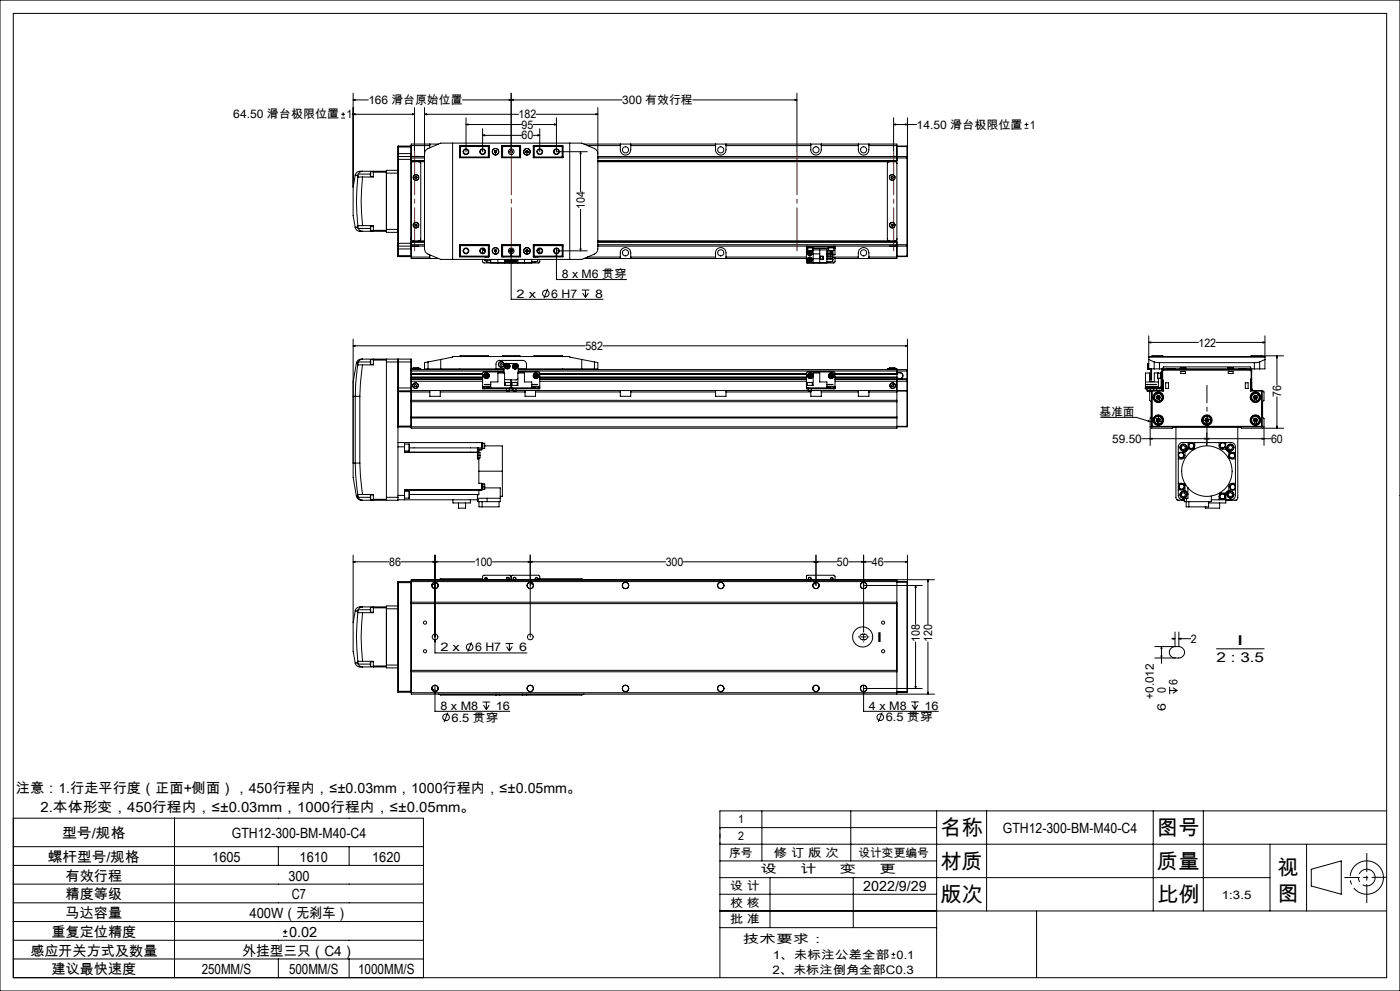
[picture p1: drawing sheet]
<svg xmlns="http://www.w3.org/2000/svg" width="420mm" height="297mm" viewBox="0 0 420 297" stroke-linecap="round" stroke-linejoin="round" font-family="sans-serif">
<g fill="none" stroke="#000" stroke-width=".3">
<path d="M0 0h420v297h-420zM4 4h412v289h-412zM102.4 35.4h1.1M102.4 34.3h1.1M102.9 33.7v1.1M105.7 34.3h18.7M105.9 29.9l.6-.1v.3zM105.9 34.3l.6-.2v.3zM105.9 29.9h4.6M105.9 27.9v28.2M123.8 34.1l.6 .2-.6 .1zM124.4 32.2v13.3"/>
<path d="M127.4 34.3l.6-.2v.3zM127.4 32.2v42.4l.2 .9 .5 .5 4.1 1.7h42.3l4.4-1.9 .5-1.2v-42.4M127.4 34.3h28.2M139.8 37.3l.6-.2v.4zM139.8 37.3h16.7M139.8 35.3v10.2M144.8 38.6v6.9M152.8 29.8l.6 .1-.6 .2zM153.4 29.9l.6-.1v.3zM153.4 27.9v17.6M160 37.3h6.9M160.9 34.3h18.5"/>
<path d="M161.9 38.6v6.9M166.3 37.1l.6 .2-.6 .2zM166.9 35.3v10.2h9.3M178.8 34.1l.6 .2-.6 .1zM186.6 29.9h-47.9M207.8 29.9h31.3M238.5 29.8l.6 .1-.6 .2zM239.1 27.9v17.6M268.1 37.3l.6-.2v.4zM268.1 37.3h6.9M268.1 35.3v10.2M271.6 37.1l.6 .2-.6 .2z"/>
<path d="M272.2 35.3v11.8M307.4 38.4h1.1M307.4 37.3h1.1M307.9 36.8v1.1M105.9 56.1v8.5l.7 3.6M106.6 52.5h.1M106.6 52.5l.8 .1M106.6 52.5l-.7 3.6M107.4 52.9a64.4 64.4 0 0 0 0 14.8M107.4 52.9l1.4 .2M107.4 52.6v.3M107.5 52.2l-.1 .4"/>
<path d="M107.5 52.2h3.6M108.8 51.3a1.69 1.69 0 0 0-2.2 1.2M108.8 53.1a62.9 62.9 0 0 0 0 14.5M108.8 51.3a1.37 1.37 0 0 0-1.3 .9M108.8 51.3h7.1M111.1 52.2l.1 .7M111.2 51.5l-.1 .7M111.2 51.5v1.4M111.2 51.5h.8M111.2 52.9h.8M112 51.3v.3M112 51.6v1.5h-3.2"/>
<path d="M112 51.6h3.9M115.9 51.3v.3M115.9 51.6v17.4M115.9 51.9h3.5M119.4 47.8v4.1M119.4 51h-3.5v.3M119.4 47v.8M119.4 46v1M119.4 51.9v16.9M119.4 47.8h4M119.4 46h4M119.4 44.1h4"/>
<path d="M119.5 46.9v26.9M119.5 43.8v3.1M119.5 43.8l-.1 2.2M119.5 46.9h7.9M119.5 46.9l-.1 .1M119.5 43.8h3.8M123.3 46.9v26.9M123.3 43.8v3.1M123.3 46.9l.1 .1M123.3 43.8h.1M123.4 46.9h.1M123.4 47v.8"/>
<path d="M123.4 47.8v25.1M123.4 48.1h4M123.4 43.6h5.5M123.4 47.3h4M123.8 46.9h1.7M124.6 52.9h.4l.1 .3-.1 .3h-.4l-.1-.3zM125.7 48.5l.5 .4v22.8l-.5 .5M127.4 48.5h-3.5l-.5 .5M127.4 46.1l.2-.9 .5-.5 4.1-1.8h42.3l4.1 1.8 .6 .7 .2 .7M128.9 43.2v1.1M131.6 43.2h-8.2v3.7M135.8 42.9v34.8"/>
<path d="M137.9 46.9h.1M137.9 43.7h8.8v3.6h-8.8zM137.9 43.8v3.5M137.9 43.8h8.8M137.9 43.8l.2 .1M138.1 43.9h8.4M138.1 43.9v3.2M138.1 47.1l-.2 .1h8.8M138.1 47.1h8.4M144.8 40.6l.6-.2v.3zM144.8 40.6h11.7M146.5 43.9l.1-.1v3.4l-.1-.1"/>
<path d="M146.5 43.9v3.2M148.4 45.6l.3 .2M148.4 45.3v.3M148.7 45.2l.2 .1M148.7 45.2l-.3 .1M148.9 45.3v.3M148.9 45.6l-.2 .2M150.6 43.7v.1M150.6 43.7h5.6v3.6h-5.6zM150.6 43.8h5.6M150.6 43.8l.2 .1M150.8 43.9h5.1"/>
<path d="M150.8 43.9v3.2M150.8 47.1l-.2 .1h5.6M150.8 47.1h5.1M155.9 43.9l.2-.1v3.4l-.2-.1M155.9 43.9v3.2M157.8 45.6l.3 .2M157.8 45.3v.3M158.1 45.2l.3 .1M158.1 45.2l-.3 .1M158.4 45.3v.3M158.4 45.6l-.3 .2M160 40.6h1.9"/>
<path d="M160 43.7h8.9v3.6h-8.9zM160 43.8h8.8M160.2 43.9l-.1-.1v3.4l.1-.1M160.2 43.9h8.5M160.2 43.9v3.2M160.2 47.1h8.5M160.7 43.7v.1M161.3 40.4l.6 .2-.6 .1zM168.7 43.9v3.2M168.7 47.1l.1 .1h-8.8M168.8 43.8v3.5M168.8 46.9h.1"/>
<path d="M168.8 43.8l-.1 .1M170.9 42.9v34.8M174.2 45.5l.1 .6h-.3zM174.2 45.5v11.9M175.2 43.2h93.9v34.3h-18.6M176.2 43.6h9.9M179.4 48.5h89.1l.5 .2 .1 .3M179.4 46.9h92.7M179.4 48.1h89.7M179.4 47.3h92.7M186.1 43.2v1.7a1.57 1.57 0 0 0 1.6 1.6 1.57 1.57 0 0 0 1.5-1.6v-1.7M189.2 43.6h25.5"/>
<path d="M214.7 43.2v1.7a1.57 1.57 0 0 0 1.5 1.6 1.57 1.57 0 0 0 1.6-1.6v-1.7M217.8 43.6h25.4M243.2 43.2v1.7a1.57 1.57 0 0 0 1.6 1.6 1.57 1.57 0 0 0 1.6-1.6v-1.7M246.4 43.6h11.1M257.5 43.2v1.7a1.59 1.59 0 0 0 1.6 1.6 1.59 1.59 0 0 0 1.6-1.6v-1.7M260.7 43.6h8.4M266.8 48.5l-.4 .1-.2 .4v22.6l.2 .4 .4 .2M266.9 46.9h1.7M267.5 52.9h.4l.1 .4-.2 .2-.4-.1-.1-.3zM269.1 43.8h3M269.1 43.9h3M272.1 47.3h.1"/>
<path d="M272.1 46.9v.4M272.1 46.9l.1 .2M272.1 43.8v.1M272.1 43.9v3M272.1 47.3v26M272.2 47.1v.2M272.2 47.3v26M106.6 68.2a1.68 1.68 0 0 0 2.2 1.1M106.6 68.2h.1M107.4 67.7v.3M107.4 68l.1 .5M107.4 68l-.8 .2"/>
<path d="M107.5 68.5l.6 .7 .7 .1M107.5 68.5h3.6M108.8 67.6l-1.4 .1M108.8 67.6h3.2v1.4M108.8 69.3h7.1M111.1 68.5l.1 .7M111.2 67.8l-.1 .7M111.2 67.8v1.4M111.2 67.8h.8M111.2 69.2h.8M112 69v.3M112 69h3.9"/>
<path d="M115.9 69.3v.3h3.5M115.9 69v.3M115.9 68.8h3.5M119.4 68.8v4.1M119.4 72.9v.8M119.4 73.7v.9M119.4 74.6l.1 2.3M119.4 76.6h4M119.4 72.9h4M119.4 73.7l.1 .1M119.4 74.6h4M119.5 73.8v3.1"/>
<path d="M119.5 73.8h7.9M119.5 76.9h3.8M123.3 73.8v3.1M123.4 71.6l.4 .6h3.6M123.4 73.7h.1M123.4 72.9v.8M123.4 73.8v3.7h8.2M123.4 72.5h4M123.4 77h5.5M123.4 73.3h4M123.4 73.7l-.1 .1M123.4 76.8l-.1 .1"/>
<path d="M123.8 73.8h1.7M124.5 67.4l.2-.2 .4 .1v.3l-.3 .2-.3-.1zM128.9 76.4v1.1M137.9 73.8h.1M137.9 73.4h8.8v3.6h-8.8zM137.9 73.4v3.5M137.9 76.9h8.8M138.1 73.6v3.2M138.1 76.8h8.4M138.1 73.6h8.4M138.1 76.8l-.2 .1M144.8 77.7v.9l.3 .2h8"/>
<path d="M144.8 74.5v1.4M145.2 75.1h.3M145.2 74.6v.5M145.5 77h.1M145.5 77.7v.4h1.7M145.5 75.2v.3M145.6 78.1h.4M146.1 76.9v.1M146.1 78.1v.6h1.1M146.5 73.6l.1-.1v3.4l-.1-.1M146.5 73.6v3.2M146.7 73.5h-8.8l.2 .1"/>
<path d="M147.2 77.7v1.1h12.3v-1.1M148.4 75.3l.3 .2M148.4 75v.3M148.7 74.9l.2 .1M148.7 74.9l-.3 .1M148.9 75v.3M148.9 75.3l-.2 .2M149.4 77.7v1.1M150.6 73.4h5.6v3.6h-5.6zM150.6 76.9h5.6M150.6 76.9v.1M150.8 73.6v3.2"/>
<path d="M150.8 76.8h5.1M150.8 73.6h5.1M150.8 76.8l-.2 .1M151.1 76.9v.1M151.2 76.9v.1M151.4 77.7v1.1M151.4 78h1.6M151.4 77.7v.3M151.8 76.9v.1M152.1 78l.1 .2M152.3 78l-.1 .2M152.6 78v.1"/>
<path d="M152.6 78.1l-.4 .1M152.7 78l-.1 .1M152.9 75.1h.1M153 78h.1M153 75.3l.1 .2M153 75.1h-.1M153 75v.1M153 77.7v.3M153.1 74.9h.6M153.1 77.7a.76 .76 0 0 1-.6 .8 .76 .76 0 0 1-.9-.5 .77 .77 0 0 0 .9 .6 .77 .77 0 0 0 .6-.9M153.4 76.1l.1 .6h-.3zM153.4 74.3v15.4h27.5"/>
<path d="M153.6 77.7a.78 .78 0 0 0 .6 .9 .78 .78 0 0 0 .9-.6M153.7 75.1h.1M153.7 78h.1M153.7 78h1.6M153.7 75v.1M153.7 77.7v.3M153.8 78h1.5M153.8 75.1h.1M153.8 75.3l-.1 .2M154 78l.4 .2M154.4 78v.2M154.7 78l-.3 .2"/>
<path d="M155 76.9v.1M155.3 77.7v.3M155.4 77.7v1.1M155.5 76.9v.1M155.9 73.6l.2-.1v3.4l-.2-.1M155.9 73.6v3.2M156.2 73.5h-5.6l.2 .1M157.3 77.7v1.1M157.8 75.3l.3 .2M157.8 75v.3M158.1 74.9l.3 .1M158.1 74.9l-.3 .1"/>
<path d="M158.4 75v.3M158.4 75.3l-.3 .2M160 73.4h8.9v3.6h-8.9zM160 76.9h8.8M160 73.5h8.8l-.1 .1M160.2 73.6l-.1-.1v3.4l.1-.1M160.2 73.6v3.2M160.2 76.8h8.5M160.2 73.6h8.5M160.6 76.9v.1M160.6 78.4v.3h-1.1M160.7 76.9v.1"/>
<path d="M161.2 75.1h.4M161.3 77h.1M161.3 77.9v-.2v.7h-1.8M161.6 75.1h-.4M161.6 74.6v.5M161.9 77.7v.8l-.3 .3h-8M161.9 74.5v1.4M166.9 76.1l.2 .6h-.3zM166.9 74.3v9.5h21.1M166.9 75.2h9.3M168.7 73.6v3.2M168.7 76.8l.1 .1"/>
<path d="M168.8 73.4v3.5M168.8 73.8h.1M174 74.6h.3l-.1 .6zM174.2 62.8v12.4M175.2 77.5h66.7M176.2 77h9.9M179.4 73.8h92.7M179.4 72.5h89.7M179.4 73.3h92.7M186.1 77.5v-1.7a1.57 1.57 0 0 1 1.6-1.6 1.57 1.57 0 0 1 1.5 1.6v1.7M189.2 77h25.5M214.7 77.5v-1.7a1.57 1.57 0 0 1 1.5-1.6 1.57 1.57 0 0 1 1.6 1.6v1.7"/>
<path d="M217.8 77h24.1M241.9 74h.5M241.9 74v.5M241.9 74.5v4.3h6.2v-3.9M241.9 73.8v.2M241.9 74.9h.4M241.9 74.5h.4M242.2 74v.3h1.7v-.3M242.3 75.1h.9M242.3 75.1h1.5M242.3 74.3v.8M242.4 73.8v.2"/>
<path d="M242.4 74h7.7M242.5 77.7l.1 .4M242.5 77.7l.4 .1M242.5 76l.4 .2M242.6 75.1a.78 .78 0 0 0-.3 1.2 .78 .78 0 0 0 1.2 0 .78 .78 0 0 0-.2-1.2M242.6 78.1l.4 .1M242.6 75.6l-.1 .4M242.6 75.6l.3 .2M242.6 75.1a.75 .75 0 0 0-.3 1.2 .75 .75 0 0 0 1.2 0 .75 .75 0 0 0-.3-1.2M242.9 77.4l.4 .1M242.9 77.4l-.4 .3M242.9 77.4v.4"/>
<path d="M242.9 77.8l.4 .2M242.9 77.8l.1 .4M242.9 77.8l-.3 .3M242.9 75.8l.4 .3M242.9 75.8v.4M242.9 75.8l-.4 .2M243 75.4l.3 .2M243 75.4l-.4 .2M243 75.4l-.1 .4M243.3 77.5v.5M243.3 77.5l-.4 .3M243.3 76.1l-.4 .1"/>
<path d="M243.3 78l-.3 .2M243.3 75.6v.5M243.3 75.6l-.4 .2M243.8 75.1h-.6M243.8 74.3v.8M243.8 74.9l4.8 .1M243.8 74.5h4.8M243.9 74.9v3.9M243.9 76.1h2M243.9 77.5h2M245.9 74.9v3.9M246 76.8h.9v.9h-.9z"/>
<path d="M248.1 75.5h1.7v.4M248.1 76.2h1.7v.5h-1.7M248.1 77h1.7v.4h-1.7M248.1 77.7h1.7M248.1 75.9h1.7M248.5 74v.3h1.7M248.6 75.1h1.6M248.6 74.3v.8M249.2 77.4v.3l.3-.2 .3 .2M249.2 75.1v.4M249.2 76.7v.3M249.2 78.4v.3h-1.1"/>
<path d="M249.3 75.5h.4M249.4 77.5h.2M249.8 75.9l-.1 .3-.5-.3v.3M249.8 75.7v.2M249.8 77.7v.2M249.8 77.3h.7v1.2l-.3 .3h-8.1M249.8 77.7v.7h-1.7M249.8 77h7.7M250.1 74h.4M250.1 73.8v.2M250.2 74.3v.8M250.2 74.5h.3"/>
<path d="M250.2 74v.3M250.5 74v.5M250.5 73.8v.2M250.5 74.5v1.9h-.7M257.5 77.5a2.95 2.95 0 0 1 .5-2.9 1.58 1.58 0 0 1 1.7-.3 1.58 1.58 0 0 1 1 1.5v1.7M260.7 77h8.4M266.9 73.8h1.7M267.3 67.4l.3-.2 .3 .1 .1 .3-.3 .2-.3-.1zM269.1 71.6l-.2 .4-.3 .2h-89.2M269.1 76.9h3M269.1 76.8h3M272.1 73.3h.1"/>
<path d="M272.1 73.3v.5M272.1 76.8h.1M272.1 76.8v.1M272.1 73.8v3M272.2 73.3v.3M272.2 73.6l-.1 .2M272.2 76.8l-.1 .1M272.2 73.6v3.2M164.3 86.6l-1.1 2.8M174.5 86.9h2.3M174.8 87.8l.8 1.4M175.6 86.9v2.3"/>
<path d="M176.5 87.8l-.9 1.4M105.9 103.6l.6-.1v.3zM105.9 101.6v37.2M105.9 103.6h69.7M106.6 118.8h1.3M106.6 118.8v20M106.9 108.8l-1 5.7v4.3h.7M106.9 108.8l.5 .1M107.4 109.3l-.7 5.6-.1 3.9M107.4 109.3l1.4 .1M107.4 108.9v.4M107.5 108.5l-.1 .4"/>
<path d="M107.5 108.5h3.6M107.9 118.8v20M108.8 107.6a1.52 1.52 0 0 0-1.9 1.2M108.8 109.4l-.7 5.5-.2 3.9M108.8 107.6l-.9 .3-.4 .6M108.8 107.6h14.5M111.2 107.8v1.4M111.2 107.8h.8M111.2 109.2h.8M112 107.6v.3M112 107.9v1.5h-3.2M112 107.9h3.9"/>
<path d="M115.9 107.6v.9M115.9 108.5h7.5M115.9 108.5v40.5M119.4 107.6v.1M119.4 107.7l.1 9.4M119.4 116.3v.9M119.4 107.7v8.6M119.4 117.4l9.5 .1M119.4 117.2v31.8M119.4 116.3h4M119.5 117.1v10.9M119.5 117.1h3.8"/>
<path d="M119.5 117.1l-.1 .1M123.3 107.6v9.5M123.3 107.6l.1 .9M123.3 117.1l.1 10.8M123.3 117.1l.1 .1M123.4 113.6v.1M123.4 108.5v2.7M123.4 110.5h2.3M123.4 116.3v.7M123.4 117h5.5M123.4 111.2v2.4M123.4 113.7v2.6"/>
<path d="M123.4 120h145.7M123.4 110.8h27.8M123.4 113h21.4M123.4 112.2h21.4M123.4 113.6h21.4M123.4 111.2h27.8M123.4 113.7h21.4M123.4 114.3h21.4M123.9 110.3h1.8M123.9 110.3v.5M124 110.5h1.6M124.4 115.4l.3-.2 .3 .3-.1 .3-.5-.1z"/>
<path d="M125.7 110.5h.5v.3M125.7 110.3v.5M128.4 110.6h20.4v-1.5a1.09 1.09 0 0 1 1.1-1.1h6.9a1.14 1.14 0 0 1 1.1 1.1v1.5h20.4M128.4 108.5l-1 .2v1.9h1M128.4 108.5l7.4-1.5v-.1h35.1v.1l7.4 1.5M128.4 108.5v2.1M128.9 117h3.2M128.9 117v1.8h3.2v-1.8M132.1 117.5h25.4M132.1 117h19.8M132.2 107.7v2.9M137.9 106.8h8.7"/>
<path d="M137.9 106.8v.1M137.9 110.6v.2M144.8 113.1h-21.4l21.4 .1M144.8 112h-21.4l21.4 .1M144.8 116.2h.4M144.8 116.2v.3h.4M144.8 115.8v.4M144.8 115.8h2.4M145.2 116.2h7.7M145.2 116.2v.3M145.2 116.5h7.7M145.6 112.4v.4"/>
<path d="M145.6 112.4l.7 .4M145.6 112.8l.3 .2M145.9 112.2l.4 .2M145.9 112.2l-.3 .2M145.9 112.2v.4M145.9 112.6l-.3 .2M145.9 112.6v.4M146.3 112.4v.4M146.3 112.4l-.4 .2M146.3 112.8l-.4 .2M146.6 106.8v.1M147.2 115.8h-1.1v.3h1.1"/>
<path d="M147.2 115.2h-1.7l1.7 .1M148.8 110.5h2.4M150.6 106.8h5.5M150.6 106.8v.1M151.2 111.5h-6.1l-.3 .4v3.9M151.2 111.8v-2.4l.5-.5 3.6 .2 .2 .4-.1 2.3M151.6 114.6h1.5M151.6 114.6v.9M151.8 109.6l.1 .5M151.8 109.6l.4 .2M151.9 110.1l.4 .1M151.9 117.2h.9"/>
<path d="M151.9 116.5v.7M152.1 109.4l-.3 .2M152.1 109.4l.4 .1M152.1 109.4l.2 .8M152.2 109.8l.4 .1M152.2 109.8l-.3 .3M152.5 109.5l.1 .4M152.5 109.5l-.3 .3M152.6 109.9l-.3 .3M152.8 116.5v.7M152.8 117h1.2M152.9 116.5h.5"/>
<path d="M152.9 116.2h.9M152.9 116.2v.3M153.1 114.6v.9M153.4 116.5h.4M153.4 113.8v2.7M153.6 114.6h1.6M153.6 114.6v.9M153.8 116.2h7.7M153.8 116.5h7.7M153.8 116.2v.3M154 117.2h.8M154 116.5v.7"/>
<path d="M154.1 109.7l.1 .4M154.1 109.7l.8 .3M154.2 110.1l.4 .2M154.4 109.4l-.3 .3M154.4 109.4l.4 .1M154.4 109.4l.2 .9M154.8 116.5v.7M154.8 117h2.7M154.8 109.5l.1 .5M154.8 109.5l-.6 .6M154.9 110l-.3 .3M155.2 114.6v.9"/>
<path d="M155.4 113.5l-.6 .4-3.4-.2M155.4 111.8v3.7h-4v-3.7h-2v2.7h-2.2v1.7M155.4 111.8h1.9v2.7h2.2v1.7M155.5 111.5h6.2l.2 .3v4M155.5 110.8h116.6M155.5 111.2h116.6M155.5 110.5h2.4M156.1 106.8v.1M157.5 117h3.2M157.5 117v1.8h3.2v-1.8M159.5 115.8h1.1v.3h-1.1M159.5 115.2h1.8l-1.8 .1"/>
<path d="M159.5 115.8h2.4M160.1 106.8h8.7M160.1 106.8v.1M160.4 112.4v.5M160.4 112.4l.8 .4M160.4 112.9l.4 .1M160.7 117.5h25.4M160.7 117h25.4M160.8 112.2l.3 .2M160.8 112.2l-.4 .2M160.8 112.2v.8M161.1 112.4l.1 .4"/>
<path d="M161.1 112.4l-.7 .5M161.2 112.8l-.4 .2M161.5 116.2h.4M161.5 116.2v.3M161.9 116.2v.3h-.4M161.9 115.8v.4M161.9 113.1h80M161.9 112.1h80M161.9 113h80M161.9 112.2h80M161.9 113.6h80M161.9 113.7h80"/>
<path d="M161.9 114.3h80M161.9 113.2h80M161.9 112h80M168.8 106.8v.1M168.8 110.6v.2M174.5 107.7v2.9M178.3 108.5l1.1 .2v1.9h-1.1M178.3 108.5v2.1M180.9 103.6h91.3M186.1 117h3.1M186.1 117v1.8h3.1v-1.8M189.2 117.5h25.5"/>
<path d="M189.2 117h25.5M214.7 117h3.1M214.7 117v1.8h3.1v-1.8M217.8 117.5h25.4M217.8 117h24.7M241.9 116.2h.5M241.9 115.5h2v-3.7h2v2.7h2.2v1.7M242.2 114.6h1.5M242.2 114.6v.9M242.4 116.2h7.7M242.4 116.5h7.7M242.4 116.2v.3"/>
<path d="M242.5 117.2h.9M242.5 116.5v.7M242.7 112.7l.3 .3M242.8 112.3l-.1 .4M242.8 112.3l.3 .3M243.1 112.6l-.4 .1M243.1 112.6l.3 .3M243.1 112.6l-.1 .4M243.2 112.2l.3 .3M243.2 112.2l-.4 .1M243.2 112.2l-.1 .4M243.4 117h3"/>
<path d="M243.4 116.5v.7M243.4 112.9l-.4 .1M243.5 112.5l-.1 .4M243.5 112.5l-.4 .1M243.7 114.6v.9M246.4 117.5h11.1M246.4 117h11.1M246.4 117v1.8h-3.2v-1.6M248.1 115.8h1.1v.3h-1.1M248.1 115.2h1.7l-1.7 .1M248.1 115.8h2.4M249 112.4v.5"/>
<path d="M249 112.4l.8 .4M249 112.9l.4 .1M249.3 112.2l.4 .2M249.3 112.2l-.3 .2M249.3 112.2l.1 .8M249.7 112.4l.1 .4M249.7 112.4l-.7 .5M249.8 112.8l-.4 .2M250.1 116.2h.4M250.1 116.2v.3M250.5 112l18.6 .1M250.5 116.2v.3h-.4"/>
<path d="M250.5 115.8v-4l-.2-.3h-8.1l-.3 .3v4.7h.5M250.5 115.8v.4M250.5 113.1h18.6M250.5 112.1h18.6M250.5 113h18.6M250.5 112.2h18.6M250.5 113.6h21.6M250.5 113.7h21.6M250.5 114.3h21.6M257.5 117h3.2M257.5 117v1.8h3.2v-1.8M260.7 117.5h8.4"/>
<path d="M260.7 117h11.4M266.8 110.3h1.7M266.8 110.3v.5M266.8 110.5h1.7M267.7 115.2l.3 .1 .1 .3-.2 .3-.3-.1-.1-.3zM268.5 110.5h.6v3.1M268.5 110.5h-2.3v.3M268.5 110.3v.5M269.1 113.1l-18.6 .1M269.1 113.6h.1M269.1 113.6v14.7h-145.7v-11.3M269.1 113.1h.1"/>
<path d="M269.1 112.1h.1M269.1 117.2h3M269.1 111.6h.8M269.1 111.7h.8M269.1 113.5h.8M269.9 111.7a.88 .88 0 0 1 .9 .9 .88 .88 0 0 1-.9 .9M269.9 111.6a.99 .99 0 0 1 1 .9 .99 .99 0 0 1-.7 1.1M269.9 111.6v.1M269.9 113.5v.1M271.6 103.5l.6 .1-.6 .2zM272.1 117v.2M272.1 110.8v.4"/>
<path d="M272.1 113.6h.1M272.1 113.6v.1M272.1 113.7v.6M272.1 111.2v2.4M272.1 114.3v2.7M272.1 117.2v10.6M272.2 101.6v26.2M272.2 113.6l-.1 .1M272.2 113.6l-.1 .7M343.6 114.5h3.9M343.7 115.8h3.8v.3h-3.8zM344 116.2h-.4v.3h.4"/>
<path d="M344 116.2h3.9M344 115.2l.7 .1zM344 116.5h1.2M344 116.2v.3M344.1 117.2h.9M344.1 116.5v.7M344.3 109.1l.1 1.5M344.4 109l-.1 .1M344.4 109.1h-.1M344.4 109v.1M344.4 109.1v1.5M344.4 109h.2"/>
<path d="M344.4 110.6h.8M344.4 109.1h.2M344.6 102.6l.6-.1v.3zM344.6 100.6v10h1.7M344.6 102.6h14.9M344.6 106.9h34.9M344.6 107h34.9M344.6 107.7l1.7 .8M345 115.2l.4 .1zM345 116.5v.7M345.2 116.5h.8M345.2 116.2v.3"/>
<path d="M345.2 113.3v.6h.3v-.6M345.2 113.3h.3M345.2 110.6v2.7M345.5 117.2h.2M345.5 106.8h3.4M345.5 106.8v.1M345.5 110.6v2.7M345.5 117.2v10.6M345.7 117.2h3.3M345.7 117.2v10.6M345.7 115.2l.4 .1zM346 116.2v.3"/>
<path d="M346 116.5h1.9M346.1 116.5v.5M346.3 108.5l1.5 .2M346.3 110.6h1.5M346.3 108.5v2.1M346.5 115.2l.4 .1zM346.9 119l.2 .6M346.9 119l.6 .1M347 116.5v.5M347.1 119.6l.6 .1M347.3 111.8v1.6zM347.3 118.4l-.4 .6"/>
<path d="M347.3 118.4l.6 .2M347.3 118.4l.2 .7M347.3 113.4h.8M347.5 119.1l.2 .6M347.5 119.1l.7 .1M347.5 111.8h.1M347.5 113.4v2.8M347.8 110.6h.9M347.8 108.7h28.5M347.8 108.7v1.9M347.9 116.2v.3M347.9 118.6l.3 .6"/>
<path d="M347.9 118.6l-.8 1M348.1 111.8h-1.8v2.6h-1.4v-2.6h-1.3v4.4M348.2 119.2l-.5 .5M348.3 111.8h-.2v1.6h.2M348.3 115.8l-.4 .4M348.3 115.8h.3M348.3 111.9h.4M348.3 111.9v3.9M348.6 116.4h.1M348.6 116l-.7 .5M348.6 116.4l-.5 .6M348.7 114.7l-.1 1.7"/>
<path d="M348.7 111.5h-.4v.4M348.7 114.7v1.7M348.7 114.7h.1M348.7 116.4h.1M348.7 110.6v4.1M348.7 110.6l.4-.6h26l.4 .6M348.7 113.7l.1 .6M348.7 110.5h3.8M348.7 116.4l-.4 .6M348.7 110.5v.4M348.7 113.8v.9M348.8 116.4h.1"/>
<path d="M348.8 113.6l.2 .7M348.8 113.6h.1M348.8 113.6l-.1 .1M348.8 114.7v1.7M348.8 111.2v2.4M348.8 114.8h.1M348.8 117l.2 .2M348.8 114.3h.2M348.8 117h-3.5l-.4 .5v2.5l.4 .4v4.6l-.2 .3v8.2M348.8 114.3v2.7M348.9 106.8v.1M349 114.3v2.9"/>
<path d="M349.1 110.9l-.3 .3M349.1 110.8v.1M349.1 110.8l-.4 .3 .1 .1M349.1 110.8h26M349.1 110.9h26M349.7 114.7h.9v1.7h-.9zM350.8 110.5h-.6v.3M350.8 110.5h22.5M350.8 110.5v.3M354 110.3h1.8M354 110.5h.1M354 110.5h1.8"/>
<path d="M354 110.3v.2M354.2 111.3h1.4v.6h-1.4zM355.8 110.5h-.1M355.8 110.3v.2M364.8 102.6h14.7M368.3 110.3h1.8M368.3 110.5h.1M368.3 110.5h1.8M368.3 110.3v.2M368.5 111.3h1.4v.6h-1.4zM370.1 110.5h-.1M370.1 110.3v.2"/>
<path d="M373.3 110.5h.6v.3M373.3 110.5v.3M373.6 114.7h.8v1.7h-.8zM375.1 110.9l.3 .3M375.1 110.8v.1M375.1 110.8l.3 .2v.2M375.1 114.3h.2M375.1 117.2h3.4M375.1 114.3v2.9M375.2 106.8h3.4M375.2 106.8v.1M375.3 116.4h.1"/>
<path d="M375.3 114.7h.1M375.3 117l-.2 .2M375.3 117h3.5l.4 .5v2.5l-.4 .4v4.6l.4 .4v8.1M375.3 114.3v2.7M375.3 113.6l-.2 .7M375.3 113.6l.2 .1M375.3 114.7v1.7M375.3 114.7h.2M375.3 116.4h.2M375.4 113.6h-.1M375.4 113.6l.1 .1M375.4 111.2v2.4"/>
<path d="M375.4 110.5v.4M375.4 113.8v.9M375.4 116.4l.4 .6M375.4 110.5h-3.7M375.5 114.7v.1M375.5 113.7l-.2 .6M375.5 114.7v1.7M375.5 116.4l.5 .6M375.5 110.6h.8M375.5 110.6v4.1M375.5 116.4h.1M375.5 114.8v1.6"/>
<path d="M376 119l.2 .6M376 119l.6 .1M376.2 119.6l.7 .1M376.3 110.6h1.6M376.3 108.7v1.9M376.4 118.5l-.4 .5M376.4 118.5h.6M376.4 118.5l.5 1.2M376.6 119.1l.7 .1M376.6 119.1l-.4 .5M377 118.5l.3 .7M377 118.5l-.4 .6"/>
<path d="M377.3 119.2l-.4 .5M377.9 108.5l-1.6 .2M377.9 108.5v2.1M378.5 117.2h.1M378.5 106.6l.1 .2M378.5 117.2v10.6M378.6 106.8v.1M378.6 117.2v10.6M378.9 102.5l.6 .1-.6 .2zM379.5 100.6v10h-1.6M379.5 107.7l-1.6 .8M383.1 106.6l.1 .6h-.3z"/>
<path d="M383.1 106.6v8.8M383.1 118.9v9.4M385.1 106.6l-9.9 .2M105.9 138.8v4.2l1 5.7M105.9 138.8h.7M106.6 138.8h1.3M106.6 138.8l.1 3.9 .7 5.6M107.9 138.8l.2 3.8 .7 5.6M119.4 132.6h25.1v1.6M119.4 133.9h2M119.4 127.7h4M119.4 127.9l.1 .1"/>
<path d="M121.4 133.9v1.7h22v1.7h-.2M121.4 132.6v1.3M121.4 135.1h1.3M121.4 133.1h1.3M121.4 135.5h21.8M122.7 133.1v2M122.8 134.2h21.7M123.4 120.4h145.7M123.4 125h145.7M123.4 125.3h145.7M143.2 135.5v1M143.2 136.5v1h.5"/>
<path d="M143.2 134.2h.1M143.2 134.2v1.3M143.2 132.6h.1M143.2 136.5h.8M143.2 135.4h.5M143.4 135.6h.6v.9M143.7 137.2v.3M143.7 137.5v7.3h.8v2M143.7 135.4v.2M144 136.5v.7h-.6M144.5 134.2v.4M144.5 134.6h-.8v.8"/>
<path d="M144.5 132.8h.4v1.7h-.4M144.5 134.6v.3h-.8M144.6 132.8v1.7M144.9 132.9h.5v1.5h-.5M145.4 133.6h5.3v7.6M269.1 127.8h3M272.1 127.8h.1M272.1 127.8v.1M272.1 127.9l-152.6 .1M272.2 127.8l-.1 .1M330.2 125.1h10.7l4.2 1.3M344.5 126l.6 .4-.6-.1z"/>
<path d="M345.1 127.9l.4 .4h6.1l.5-.4M345.1 131.5l.6-.2v.3zM345.5 127.8h.2M345.5 127.8l.2 .1M345.7 127.8v.1M345.7 127.9h32.8M345.7 127.8h32.8M346.9 126.1l.5 .5M347 125.5l-.1 .6M347 125.5l.5 .4M347.5 125.9l.5 .4M347.5 125.9l-.6 .2"/>
<path d="M347.5 125.9l-.1 .7M347.6 125.3l.5 .4M347.6 125.3l-.6 .2M347.6 125.3l-.1 .6M348 126.3l-.6 .3M348.1 125.7l-.1 .6M348.1 125.7l-.6 .2M352.8 128v21a.84 .84 0 0 0 .8 .9h1.7M353.5 136.6v11.9a1.42 1.42 0 0 0 1.8 1.3M354.4 133.8l.6-.3 .6 .3v.7l-.6 .3-.6-.3zM356.3 134.6l-.8 .8v1.2a.96 .96 0 0 1-1 .9h-1M356.3 134.6h1.5l.1 .3"/>
<path d="M356.4 134.2l-.1 .4M356.4 134.2a1.98 1.98 0 0 1-2.5 1.4h-.4M356.5 132.6l-.1 1.6M357.4 132.8a.85 .85 0 0 1 .9 .8 .85 .85 0 0 1-.9 .9M357.4 132.8a.85 .85 0 0 0-.8 .8 .85 .85 0 0 0 .8 .9M357.4 132.8a.85 .85 0 0 0-.9 .8 .85 .85 0 0 0 .9 .9M358.4 132.6v1.2l-.3 .6 .2 .3M361.4 126l.4 .5M361.5 131.3l.6 .2-.6 .1zM361.6 125.4l-.2 .6M361.6 125.4l.5 .5M362.1 125.9l-.7 .1"/>
<path d="M362.1 125.9l.4 .5M362.1 125.9l-.3 .6M362.1 131.5l.6-.2v.3zM362.1 129.8v3.7M362.3 125.3l.4 .5M362.3 125.3l-.7 .1M362.3 125.3l-.2 .6M362.5 126.4l-.7 .1M362.7 125.8l-.2 .6M362.7 125.8l-.6 .1M365.7 132.6v1a.96 .96 0 0 0 1 1h1.1l.9 .8M366.7 132.6h-11.9a1.27 1.27 0 0 0-1.3 1.3v2.4"/>
<path d="M367 132.6h2.4a1.21 1.21 0 0 1 1.2 1.3v11.9M367.7 132.6v1a1.55 1.55 0 0 0 1.3 1.9M368.6 137.4l.3-.2 .4 .3h1.3M368.7 135.4l.3 .1M368.7 135.4v1.5l-.3 .2M368.8 133.6h.7l.3 .5-.3 .6h-.7l-.3-.6zM369 135.5l1.6 .1M371.3 128v21a.84 .84 0 0 1-.8 .9h-2.8M372.1 127.9l.4 .4h12.6M376 125.9l.3 .6M376.3 125.4l-.3 .5M376.3 125.4l.3 .5"/>
<path d="M376.6 125.9l.4 .6M376.6 125.9l-.3 .6M376.9 125.3l.4 .6M376.9 125.3l-.6 .1M376.9 125.3l-.3 .6M377 126.5h-.7M377.3 125.9l-.3 .6M377.3 125.9h-1.3M378.5 127.8h.1M378.5 127.8v.1M378.6 131.3l.6 .2-.6 .1zM378.6 127.8l-.1 .1"/>
<path d="M379.2 127.9l-.4 .4M381.3 131.5h-38.8M382.9 127.7h.3l-.1 .6zM106.9 148.7a1.58 1.58 0 0 0 1.9 1.2M107.4 148.3v.4M107.4 148.7l.1 .3M107.4 148.7h-.5M107.5 149a1.43 1.43 0 0 0 1.3 .9M107.5 149h3.6M108.8 148.2l-1.4 .1M108.8 148.2h3.2v1.4M111.2 148.3v1.5"/>
<path d="M111.2 148.3h.8M111.2 149.8h.8M112 149.6v.3M112 149.6h3.9M115.9 149v.9M115.9 149h3.5M119.4 149v.9h-10.6M119.4 148.5h2M121.4 148.5v1.3M121.4 149.3h1.3M121.4 147.2h1.3M121.4 146.9h23.1"/>
<path d="M122.7 147.2v2.1M122.8 148.2l20.4 .1M135.9 149.8v.9h5.2v-.9M137.5 150.7v1.6h2.2v-1.6M143.2 149.8h.1M143.2 149.3h6.9M143.2 148.3v1.5M143.7 141.2h7M143.7 150.4v1.5h6v-1.5M144.5 146.8v.1M144.5 145l.1 1.7M144.5 146.9l-.8 .1v1.3h-.5"/>
<path d="M144.5 146.8h-23.1v1.7M144.5 145.9h.9M144.6 145l.8 .1v.8M144.6 150.4v1.5M144.9 145v1.7h-.4M145.4 145.9v.7h-.5M145.4 146.2h4.7v4.2h-6.7v-.6h-24M146.1 149.3v1.1M150.7 141.2v7.6h-.6M353.1 149.7l.2 .2M353.5 144.8h1.1l.6 .4 .3-.2M353.5 146.8l2 .2"/>
<path d="M353.6 145.9a.86 .86 0 0 0 .9 .8 .86 .86 0 0 0 .9-.8M353.7 145.9a.85 .85 0 0 1 .8-.9 .85 .85 0 0 1 .9 .9M353.7 145.9a.85 .85 0 0 0 .8 .8 .85 .85 0 0 0 .9-.8M354.6 147.7h.7l.3 .6-.3 .5h-.7l-.3-.5zM355.5 147a1.37 1.37 0 0 1 .9 1.3M355.7 145.3l-.2 .2v1.5M355.8 150.4v1.5h6.8v-1.5M355.9 149.3v1.1M356.4 146.2v3.1h-1.1v1.1h8.1v-1.7M356.4 146.2h.1M356.7 150.4v1.5M365.8 147.8l.2 .3-.3 .5v1.2"/>
<path d="M365.9 150.7v1.6h-4.3v-.4M366.2 147.5l.2 .3h1.4M366.7 147.9a.85 .85 0 0 1 .9 .9 .85 .85 0 0 1-.9 .8M366.7 147.9a.85 .85 0 0 0-.8 .9 .85 .85 0 0 0 .8 .8M367.7 148.9v1.8h-5.1M367.8 148.2l-.1 1.6M367.8 147.8v.4M368.5 148l.6-.4 .6 .4v.6l-.6 .3-.6-.3zM370.6 144.8h-1a1.02 1.02 0 0 0-.9 1.1v1.1l-.9 .8M370.6 146.8l-1 .1a1.61 1.61 0 0 0-1.8 1.3M370.6 146.1v2.4a1.27 1.27 0 0 1-1.2 1.3h-6M371.1 149.7l-.3 .2"/>
<path d="M105.9 168.4l.6-.2v.3zM105.9 166.4v20.2M105.9 168.4h10.8M119.4 174.7h4M119.5 174.3l-.1 7.3M119.5 174.3v33.2M119.5 174.3h152.6M120.3 168.4h22.2M123.4 174.4l-.1 33.1M123.4 173.9h145.7M129.9 168.2l.6 .2-.6 .1zM130.5 168.4l.6-.2v.3z"/>
<path d="M130.5 166.4v29.3h27.6M131.1 174.7l-1.5 .7M144.8 173.7v-1l.3-.3h7.9l.4 .4 .3-.4h7.9l.3 .4v.9M144.8 173.5h-12.6l-.6 .2M145.5 173.5h.1M145.5 173.3v.2M145.5 173.5h.6M145.6 173.1h.4M145.7 173.7a.36 .36 0 0 1-.2-.5 .36 .36 0 0 1 .6 0 .36 .36 0 0 1-.2 .5M146.1 173.3v.2M152.1 173.7a.41 .41 0 0 1 0-.6 .41 .41 0 0 1 .6 0 .41 .41 0 0 1-.1 .6M153.1 172.5h.5"/>
<path d="M153.4 172.5v1.2M154.1 173.7a.42 .42 0 0 1 0-.6 .42 .42 0 0 1 .6 0 .42 .42 0 0 1-.1 .6M158.5 168.2l.6 .2-.6 .1zM159.1 168.4l.6-.2v.3zM159.1 166.4v24.5M159.1 174.6l.2 .3h.5M159.5 174.7v.3M160.6 173.3v.2M160.6 173.5h.7M160.8 173.7a.36 .36 0 0 1-.2-.5 .36 .36 0 0 1 .6 0 .36 .36 0 0 1-.2 .5M161.3 173.5h.1M161.3 173.3v.2"/>
<path d="M161.9 173.5h12.6l.7 .2M199.7 168.4h-52M241.9 172.8l.4-.4h7.9l.3 .4v.9M242.1 172.5h-.2v1.2M242.7 173.7a.43 .43 0 0 1-.1-.6 .43 .43 0 0 1 .7 0 .43 .43 0 0 1-.1 .6M244.2 168.2l.6 .2-.6 .1zM244.8 174.6l-.3 .3h-.5M244.8 166.4v9.1M244.8 168.4l.6-.2v.3zM249.2 173.3v.2M249.2 173.5h.6M249.4 173.7a.36 .36 0 0 1-.2-.5 .36 .36 0 0 1 .6 0 .36 .36 0 0 1-.2 .5"/>
<path d="M249.8 173.3v.2M251.1 168.4h-46.1M254.6 168.4h7M258.5 168.2l.6 .2-.6 .1zM259.1 166.4v22.9M259.1 175.5h17.6M259.1 168.4l.6-.2v.3zM265.1 168.4h7.1M269.1 173.7v34.3M269.1 174.5h3M271.6 168.2l.6 .2-.6 .1zM272.1 174.3v.2"/>
<path d="M272.1 174.5v32.8M272.2 166.4v40.9M274.7 175.5l.1 .6h-.3zM274.7 175.5v11.6M278.4 173.7l.1 .6h-.3zM278.4 173.7v13.4M280.4 173.7h-157v34.3h157M105.9 186.6v8.6l.7 3.5M106.6 198.7a1.68 1.68 0 0 0 2.2 1.2M106.6 183.1h.1M106.6 198.7h.1M106.6 183.1l.8 .1"/>
<path d="M106.6 183.1l-.7 3.5M107.4 183.5l1.4 .1M107.4 183.5a64.4 64.4 0 0 0 0 14.8M107.4 183.2v.3M107.4 198.3v.3M107.4 198.6l.1 .4M107.4 198.6l-.8 .1M107.5 182.7l-.1 .5M107.5 199a1.37 1.37 0 0 0 1.3 .9M107.5 199h3.6M107.5 182.7h3.6M108.8 181.9a1.69 1.69 0 0 0-2.2 1.2"/>
<path d="M108.8 183.6a62.9 62.9 0 0 0 0 14.6M108.8 198.2l-1.4 .1M108.8 181.9l-.7 .1-.6 .7M108.8 198.2h3.2v1.4M108.8 199.9h7.1M108.8 181.9h7.1M111.1 199l.1 .7M111.1 182.7l.1 .8M111.2 198.3l-.1 .7M111.2 182l-.1 .7M111.2 198.3v1.4M111.2 182v1.5"/>
<path d="M111.2 198.3h.8M111.2 199.7h.8M111.2 182h.8M111.2 183.5h.8M112 199.6v.3M112 181.9v.3M112 182.2v1.4h-3.2M112 199.6h3.9M112 182.2h3.9M115.9 199.9v.3h3.5M115.9 199.6v.3M115.9 181.9v.3"/>
<path d="M115.9 182.2v17.4M115.9 199.3h3.5M115.9 182.5h3.5M119.4 199.3v.9M119.4 181.6h-3.5v.3M119.4 181.6v.9M119.4 182.5v16.8M123.4 180.5h145.7M123.4 180.9h145.7M130.5 191.8l.2 .6h-.3zM141.5 192.5l-1.2 2.8M151.7 192.9h2.3"/>
<path d="M152 193.8l.8 1.3M152.8 192.9v2.2M153.7 193.8l-.9 1.3M258.2 190.2a1.1 1.1 0 0 1 1.4-.2 1.1 1.1 0 0 1 .5 1.3 1.08 1.08 0 0 1-1.5 .5 1.08 1.08 0 0 1-.4-1.6zM258.4 190.9h1.4M259.1 190.2v1.4M274.7 192.4v13.9M278.4 192.4v15.6M346.4 193.8h7.3M348.3 196.6h.3l-.2 .6zM348.4 193.8l.2 .6h-.3zM348.4 193.8v5"/>
<path d="M351.5 191.4h1M351.9 191.3l.6 .1-.6 .2zM352.5 189.4v4.4a1.71 1.71 0 0 0-1.7 1.7 1.71 1.71 0 0 0 1.7 1.7M353.7 191.4l.6-.1v.3zM353.7 193.8a1.71 1.71 0 0 1 1.7 1.7 1.71 1.71 0 0 1-1.7 1.7h-7.3M353.7 189.4v4.4M353.7 191.4h3.5M364.9 194.4h14.3M119.4 200.2l.1 7.3M119.4 207.1h4M119.5 207.5h3.8M123.4 207.6h145.7"/>
<path d="M123.4 201.3h145.7M123.4 200.9h145.7M123.4 207.4l-.1 .1M129.6 206.4l1.5 .6M130.5 207.3l.2 .6h-.3zM130.5 205.3v7.9h22.5M131.6 208l.6 .3h16.6M134.4 213.6l-1.2 2.8M144.8 210.4h2.2M145.1 211.3l.8 1.4M145.9 210.4v2.3M146.8 211.3l-.9 1.4"/>
<path d="M148.8 208.3h1.1M148.8 208v.3M149.9 208.3h6.9M149.9 208v.3M156.8 208.3h1.1M156.8 208v.3M157.9 208v.3M175.2 208l-.7 .3h-16.6M259.1 207.3l.1 .6h-.3zM259.1 205.3v7.9h22.4M259.1 206.3h17.6M264.7 213.5l-1.2 2.9"/>
<path d="M269.1 207.5h3M269.1 207.3h3M272.1 207.3h.1M272.1 207.3v.2M272.2 207.3l-.1 .2M273.4 210.4h2.2M273.6 211.3l.9 1.3M274.5 210.4v2.2M274.5 205.7h.3l-.1 .6zM275.3 211.3l-.8 1.3M278.2 207.4h.3l-.1 .6zM350.9 205.8v2.3"/>
<path d="M350.9 206.9h2.3M351.8 206.1l1.4 .8M353.2 206.9l-1.4 .9M4 245.2h123v47.8M4 253.7h123M4 259.4h123M52.4 245.2v47.8M83.5 253.7v5.7M104.7 253.7v5.7M216 253h200M216 248h65M216 258h65"/>
<path d="M228.6 243v15M255.2 243v15M281 243v50M296 243v30M346 243v30M361 243v30M381 253v20M392 253v20M416 243h-200v50M4 265h123M4 270.6h123M4 276.2h123"/>
<path d="M84.9 279.3h1.3M85.5 278.6v1.3M216 278h65M216 273h200M216 263h165M216 268h65M231 263v15M256 263v15M311 273v20M393.4 260.5l9-2.5v10l-9-2.5zM4 281.8h123M4 287.4h123"/>
<path d="M83.5 287.4v5.6M84.9 280.6h1.3M104.7 287.4v5.6M267.4 287.2h1.2M267.4 286h1.2M268 285.5v1.1"/>
<circle cx="124.8" cy="53.2" r=".85"/>
<circle cx="124.8" cy="53.2" r=".81"/>
<circle cx="139.8" cy="45.5" r=".72"/>
<circle cx="139.8" cy="45.5" r=".86"/>
<circle cx="144.8" cy="45.5" r=".72"/>
<circle cx="144.8" cy="45.5" r=".86"/>
<circle cx="148.6" cy="45.5" r=".98"/>
<circle cx="148.7" cy="45.5" r=".96"/>
<circle cx="153.4" cy="45.5" r=".43"/>
<circle cx="153.4" cy="45.5" r=".86"/>
<circle cx="158.1" cy="45.5" r=".99"/>
<circle cx="158.1" cy="45.5" r=".96"/>
<circle cx="161.9" cy="45.5" r=".72"/>
<circle cx="161.9" cy="45.5" r=".86"/>
<circle cx="166.9" cy="45.5" r=".71"/>
<circle cx="166.9" cy="45.5" r=".85"/>
<circle cx="187.6" cy="44.9" r=".92"/>
<circle cx="216.2" cy="44.9" r=".92"/>
<circle cx="244.8" cy="44.9" r=".92"/>
<circle cx="259.1" cy="44.9" r=".92"/>
<circle cx="267.6" cy="53.2" r=".85"/>
<circle cx="267.7" cy="53.2" r=".81"/>
<circle cx="124.8" cy="67.5" r=".82"/>
<circle cx="124.8" cy="67.5" r=".84"/>
<circle cx="139.8" cy="75.2" r=".72"/>
<circle cx="139.8" cy="75.2" r=".87"/>
<circle cx="144.8" cy="75.2" r=".72"/>
<circle cx="144.8" cy="75.2" r=".87"/>
<circle cx="148.7" cy="75.2" r=".98"/>
<circle cx="148.7" cy="75.2" r=".97"/>
<circle cx="153.4" cy="75.2" r=".43"/>
<circle cx="153.4" cy="75.2" r=".86"/>
<circle cx="158.1" cy="75.2" r=".97"/>
<circle cx="158.1" cy="75.2" r=".99"/>
<circle cx="161.9" cy="75.2" r=".72"/>
<circle cx="162" cy="75.2" r=".87"/>
<circle cx="166.9" cy="75.2" r=".71"/>
<circle cx="166.9" cy="75.2" r=".86"/>
<circle cx="187.6" cy="75.8" r=".92"/>
<circle cx="216.2" cy="75.8" r=".92"/>
<circle cx="242.9" cy="77.8" r=".74"/>
<circle cx="242.9" cy="77.8" r=".77"/>
<circle cx="259.1" cy="75.8" r=".92"/>
<circle cx="267.6" cy="67.5" r=".86"/>
<circle cx="267.7" cy="67.5" r=".82"/>
<circle cx="163.8" cy="88" r=".99"/>
<circle cx="124.6" cy="115.6" r=".86"/>
<circle cx="124.7" cy="115.6" r=".82"/>
<circle cx="145.9" cy="112.6" r=".85"/>
<circle cx="145.9" cy="112.6" r=".75"/>
<circle cx="150.3" cy="109.2" r=".77"/>
<circle cx="150.4" cy="109.2" r=".28"/>
<circle cx="150.4" cy="109.2" r=".86"/>
<circle cx="152.2" cy="109.8" r=".73"/>
<circle cx="152.2" cy="109.8" r=".77"/>
<circle cx="154.5" cy="109.8" r=".74"/>
<circle cx="160.8" cy="112.6" r=".76"/>
<circle cx="160.8" cy="112.6" r=".75"/>
<circle cx="160.8" cy="112.6" r=".86"/>
<circle cx="243.1" cy="112.6" r=".75"/>
<circle cx="243.1" cy="112.6" r=".86"/>
<circle cx="243.1" cy="112.6" r=".77"/>
<circle cx="249.4" cy="112.6" r=".73"/>
<circle cx="249.4" cy="112.6" r=".85"/>
<circle cx="267.8" cy="115.6" r=".83"/>
<circle cx="267.8" cy="115.6" r=".86"/>
<circle cx="347.5" cy="119.1" r="1.21"/>
<circle cx="347.5" cy="119.1" r="1.2"/>
<circle cx="347.5" cy="119.1" r="1.43"/>
<circle cx="347.5" cy="119.1" r="1.57"/>
<circle cx="376.6" cy="119.1" r="1.21"/>
<circle cx="376.6" cy="119.1" r="1.43"/>
<circle cx="376.6" cy="119.1" r="1.19"/>
<circle cx="376.7" cy="119.1" r="1.58"/>
<circle cx="347.5" cy="125.9" r="1.18"/>
<circle cx="347.5" cy="125.9" r="1.56"/>
<circle cx="347.5" cy="125.9" r="1.44"/>
<circle cx="354.3" cy="136.4" r=".78"/>
<circle cx="354.3" cy="136.4" r=".84"/>
<circle cx="355" cy="134.1" r=".96"/>
<circle cx="355" cy="134.1" r="1.02"/>
<circle cx="357.4" cy="133.6" r=".78"/>
<circle cx="362.1" cy="125.9" r="1.56"/>
<circle cx="362.1" cy="125.9" r="1.18"/>
<circle cx="362.1" cy="125.9" r="1.44"/>
<circle cx="366.8" cy="133.5" r=".84"/>
<circle cx="366.8" cy="133.5" r=".78"/>
<circle cx="369.1" cy="134.1" r=".96"/>
<circle cx="369.1" cy="134.1" r="1.02"/>
<circle cx="369.6" cy="136.5" r=".78"/>
<circle cx="369.6" cy="136.5" r=".84"/>
<circle cx="376.6" cy="125.9" r="1.19"/>
<circle cx="376.6" cy="125.9" r="1.57"/>
<circle cx="376.7" cy="125.9" r="1.44"/>
<circle cx="354.5" cy="145.9" r=".78"/>
<circle cx="355" cy="148.3" r=".96"/>
<circle cx="355" cy="148.3" r="1.02"/>
<circle cx="362.1" cy="141.2" r="7.6"/>
<circle cx="366.7" cy="148.8" r=".79"/>
<circle cx="369.1" cy="148.3" r=".96"/>
<circle cx="369.1" cy="148.3" r="1.02"/>
<circle cx="369.8" cy="146" r=".78"/>
<circle cx="369.8" cy="146" r=".84"/>
<circle cx="130.5" cy="175.5" r=".97"/>
<circle cx="130.5" cy="175.5" r=".92"/>
<circle cx="152.4" cy="173.4" r=".34"/>
<circle cx="154.4" cy="173.4" r=".34"/>
<circle cx="159.1" cy="175.5" r=".97"/>
<circle cx="159.1" cy="175.5" r=".92"/>
<circle cx="187.7" cy="175.5" r=".93"/>
<circle cx="187.7" cy="175.5" r=".97"/>
<circle cx="216.2" cy="175.5" r=".92"/>
<circle cx="216.2" cy="175.5" r=".97"/>
<circle cx="242.9" cy="173.4" r=".34"/>
<circle cx="244.8" cy="175.5" r=".92"/>
<circle cx="244.8" cy="175.5" r=".98"/>
<circle cx="259.1" cy="175.5" r=".92"/>
<circle cx="259.1" cy="175.5" r=".98"/>
<circle cx="127.5" cy="186.6" r=".48"/>
<circle cx="127.5" cy="195.2" r=".48"/>
<circle cx="130.5" cy="190.9" r=".86"/>
<circle cx="140.9" cy="193.9" r=".99"/>
<circle cx="159.1" cy="190.9" r=".86"/>
<circle cx="258.8" cy="190.9" r="3"/>
<circle cx="264.9" cy="186.6" r=".46"/>
<circle cx="264.9" cy="195.2" r=".46"/>
<circle cx="130.5" cy="206.3" r=".98"/>
<circle cx="130.5" cy="206.3" r=".93"/>
<circle cx="133.8" cy="215" r=".98"/>
<circle cx="159.1" cy="206.3" r=".98"/>
<circle cx="159.1" cy="206.3" r=".93"/>
<circle cx="187.7" cy="206.3" r=".94"/>
<circle cx="187.7" cy="206.3" r=".98"/>
<circle cx="216.2" cy="206.3" r=".93"/>
<circle cx="216.2" cy="206.3" r=".98"/>
<circle cx="244.8" cy="206.3" r=".93"/>
<circle cx="244.8" cy="206.3" r=".98"/>
<circle cx="259.1" cy="206.3" r=".93"/>
<circle cx="259.1" cy="206.3" r=".98"/>
<circle cx="264.1" cy="215" r="1"/>
</g>
<path d="M412.4 262.3a2.5 2.5 0 0 0-4.1-1.1 2.5 2.5 0 0 0 1 4.2 2.5 2.5 0 0 0 3.2-2.9l-.1-.2" fill="none" stroke="#000" stroke-width=".3" stroke-dasharray="30.5 1.3 1.3 1.3" stroke-dashoffset="24.5" stroke-linecap="butt"/>
<path d="M414.8 261.5a5 5 0 0 0-8.3-2 5 5 0 0 0 2.2 8.3 5 5 0 0 0 6.2-6l-.1-.3" fill="none" stroke="#000" stroke-width=".3" stroke-dasharray="30.5 1.3 1.3 1.3" stroke-dashoffset="16.7" stroke-linecap="butt"/>
<path d="M362.1 115.5v14.3" fill="none" stroke="#000" stroke-width=".3" stroke-dasharray="30.5 1.3 1.3 1.3" stroke-dashoffset="25.2"/>
<path d="M257.7 190.9h-.2M259.1 189.4v-.1M259.1 192.3v.1M260.5 190.9h.2" fill="none" stroke="#000" stroke-width=".3" stroke-dasharray="30.5 1.3 1.3 1.3"/>
<path d="M410 255.7v14.9" fill="none" stroke="#000" stroke-width=".3" stroke-dasharray="30.5 1.3 1.3 1.3" stroke-dashoffset="25"/>
<path d="M403.4 263l12.6-.1" fill="none" stroke="#000" stroke-width=".3" stroke-dasharray="30.5 1.3 1.3 1.3" stroke-dashoffset="26.1"/>
<path d="M216 248v5" fill="none" stroke="#000" stroke-width=".3" stroke-dasharray="30.5 1.3 1.3 1.3" stroke-dashoffset="29.9"/>
<path d="M124.4 45.5v29.7M153.4 45.5v29.7M239.1 45.5v29.7M268.1 45.5v29.7" fill="none" stroke="#f00" stroke-width=".3" stroke-dasharray="30.5 1.3 1.3 1.3" stroke-dashoffset="17.5"/>
<g fill="#000">
<path d="M344.5 126l.6 .4-.6-.1z"/>
<path d="M105.9 29.9l.6-.1v.3zM152.8 29.8l.6 .1-.6 .2zM105.9 34.3l.6-.2v.3zM123.8 34.1l.6 .2-.6 .1z"/>
<path d="M127.4 34.3l.6-.2v.3zM178.8 34.1l.6 .2-.6 .1zM159.1 168.4l.6-.2v.3zM244.2 168.2l.6 .2-.6 .1z"/>
<path d="M139.8 37.3l.6-.2v.4zM166.3 37.1l.6 .2-.6 .2z"/>
<path d="M271.6 37.1l.6 .2-.6 .2zM268.1 37.3l.6-.2v.4zM238.5 29.8l.6 .1-.6 .2zM153.4 29.9l.6-.1v.3z"/>
<path d="M174.2 45.5l.1 .6h-.3zM174 74.6h.3l-.1 .6zM383.1 106.6l.1 .6h-.3zM382.9 127.7h.3l-.1 .6zM278.4 173.7l.1 .6h-.3zM278.2 207.4h.3l-.1 .6zM274.7 175.5l.1 .6h-.3zM274.5 205.7h.3l-.1 .6z"/>
<path d="M105.9 103.6l.6-.1v.3zM271.6 103.5l.6 .1-.6 .2zM144.8 40.6l.6-.2v.3zM161.3 40.4l.6 .2-.6 .1zM166.9 76.1l-.1 .6h.3zM153.4 76.1l-.2 .6h.3zM362.1 131.5l.6-.2v.3zM378.6 131.3l.6 .2-.6 .1zM130.5 168.4l.6-.2v.3zM158.5 168.2l.6 .2-.6 .1zM130.5 191.8l-.1 .6h.3zM130.5 207.3l-.1 .6h.3zM259.1 207.3l-.2 .6h.3zM105.9 168.4l.6-.2v.3zM129.9 168.2l.6 .2-.6 .1z"/>
<path d="M378.9 102.5l.6 .1-.6 .2zM344.6 102.6l.6-.1v.3z"/>
<path d="M361.5 131.3l.6 .2-.6 .1zM345.1 131.5l.6-.2v.3zM271.6 168.2l.6 .2-.6 .1zM259.1 168.4l.6-.2v.3z"/>
<path d="M258.5 168.2l.6 .2-.6 .1zM244.8 168.4l.6-.2v.3z"/>
<path d="M348.4 193.8l.2 .6h-.3zM348.3 196.6h.3l-.2 .6z"/>
<path d="M353.7 191.4l.6-.1v.3zM351.9 191.3l.6 .1-.6 .2z"/>
</g>
<g font-size="6.3">
<text x="282.1" y="250.3">名称</text>
<text x="347.1" y="250.3">图号</text>
<text x="282.1" y="260.3">材质</text>
<text x="347.1" y="260.3">质量</text>
<text x="383.3" y="262.1">视</text>
<text x="383.3" y="269.9">图</text>
<text x="282.1" y="270.3">版次</text>
<text x="347.1" y="270.3">比例</text>
</g>
<g font-size="4.2">
<text x="4.8" y="237.6">注意：1.行走平行度（正面+侧面），450行程内，≤±0.03mm，1000行程内，≤±0.05mm。</text>
<text x="12.2" y="243.3">2.本体形变，450行程内，≤±0.03mm，1000行程内，≤±0.05mm。</text>
<text x="18.6" y="251.3">型号/规格</text>
<text x="69.5" y="251.3">GTH12-300-BM-M40-C4</text>
<text x="300.8" y="249.5">GTH12-300-BM-M40-C4</text>
<text x="14.4" y="258.3">螺杆型号/规格</text>
<text x="19.7" y="263.9">有效行程</text>
<text x="63.7" y="258.3">1605</text>
<text x="86.5" y="263.9">300</text>
<text x="89.9" y="258.3">1610</text>
<text x="111.7" y="258.3">1620</text>
<text x="19.7" y="269.5">精度等级</text>
<text x="87.6" y="269.5">C7</text>
<text x="259" y="267">2022/9/29</text>
<text x="19.7" y="275.2">马达容量</text>
<text x="74.9" y="275.2">400W（无刹车）</text>
<text x="15.5" y="280.8">重复定位精度</text>
<text x="86.7" y="280.8">0.02</text>
<text x="9.1" y="286.4">感应开关方式及数量</text>
<text x="72.7" y="286.4">外挂型三只（C4）</text>
<text x="15.5" y="292">建议最快速度</text>
<text x="60.5" y="292">250MM/S</text>
<text x="86.7" y="292">500MM/S</text>
<text x="107.4" y="292">1000MM/S</text>
</g>
<g font-size="4.1">
<text x="262.8" y="192.4">I</text>
<text x="371.1" y="193.3">I</text>
<text x="365" y="198.5">2 : 3.5</text>
</g>
<g font-size="3.5">
<text x="70" y="35.5">64.50 滑台极限位置 1</text>
<text x="110.5" y="31.2">166 滑台原始位置</text>
<text x="155.6" y="35.5">182</text>
<text x="186.6" y="31.2">300 有效行程</text>
<text x="156.5" y="41.8">60</text>
<text x="156.5" y="38.6">95</text>
<text x="275" y="38.6">14.50 滑台极限位置 1</text>
<text x="175.4" y="62.7" transform="rotate(-90 175.4 62.7)">104</text>
<text x="168.5" y="83.3">8 x M6 贯穿</text>
<text x="155" y="89.2">2 x</text>
<text x="165.4" y="89.2">6 H7</text>
<text x="178.6" y="89.2">8</text>
<text x="175.6" y="104.9">582</text>
<text x="359.5" y="103.9">122</text>
<text x="384.4" y="118.9" transform="rotate(-90 384.4 118.9)">76</text>
<text x="329.8" y="124.5">基准面</text>
<text x="333.7" y="132.7">59.50</text>
<text x="381.3" y="132.7">60</text>
<text x="116.8" y="169.6">86</text>
<text x="142.5" y="169.6">100</text>
<text x="199.7" y="169.6">300</text>
<text x="251.1" y="169.6">50</text>
<text x="261.6" y="169.6">46</text>
<text x="132.1" y="195.2">2 x</text>
<text x="142.5" y="195.2">6 H7</text>
<text x="155.7" y="195.2">6</text>
<text x="276" y="192.4" transform="rotate(-90 276 192.4)">108</text>
<text x="279.7" y="192.4" transform="rotate(-90 279.7 192.4)">120</text>
<text x="357.2" y="192.7">2</text>
<text x="346.2" y="209.4" transform="rotate(-90 346.2 209.4)">+0.012</text>
<text x="349.7" y="207.7" transform="rotate(-90 349.7 207.7)">0</text>
<text x="353.2" y="205.2" transform="rotate(-90 353.2 205.2)">6</text>
<text x="132.1" y="212.7">8 x M8</text>
<text x="148.7" y="212.7">16</text>
<text x="260.7" y="212.7">4 x M8</text>
<text x="277.3" y="212.7">16</text>
<text x="349.7" y="213" transform="rotate(-90 349.7 213)">6</text>
<text x="135.5" y="216.2">6.5 贯穿</text>
<text x="265.7" y="216.2">6.5 贯穿</text>
<text x="221.4" y="246.8">1</text>
<text x="221.4" y="251.8">2</text>
<text x="218.8" y="256.8">序号</text>
<text x="232.2" y="256.8">修 订 版 次</text>
<text x="257.5" y="256.8">设计变更编号</text>
<text x="228.2" y="261.8">设</text>
<text x="240.1" y="261.8">计</text>
<text x="252" y="261.8">变</text>
<text x="263.9" y="261.8">更</text>
<text x="219.1" y="266.7">设 计</text>
<text x="366.6" y="269.3">1:3.5</text>
<text x="219.1" y="271.7">校 核</text>
<text x="219.1" y="276.7">批 准</text>
<text x="222.9" y="282.7">技术要求：</text>
<text x="231.8" y="287.3">1、未标注公差全部 0.1</text>
<text x="231.7" y="291.8">2、未标注倒角全部C0.3</text>
</g>
</svg>
